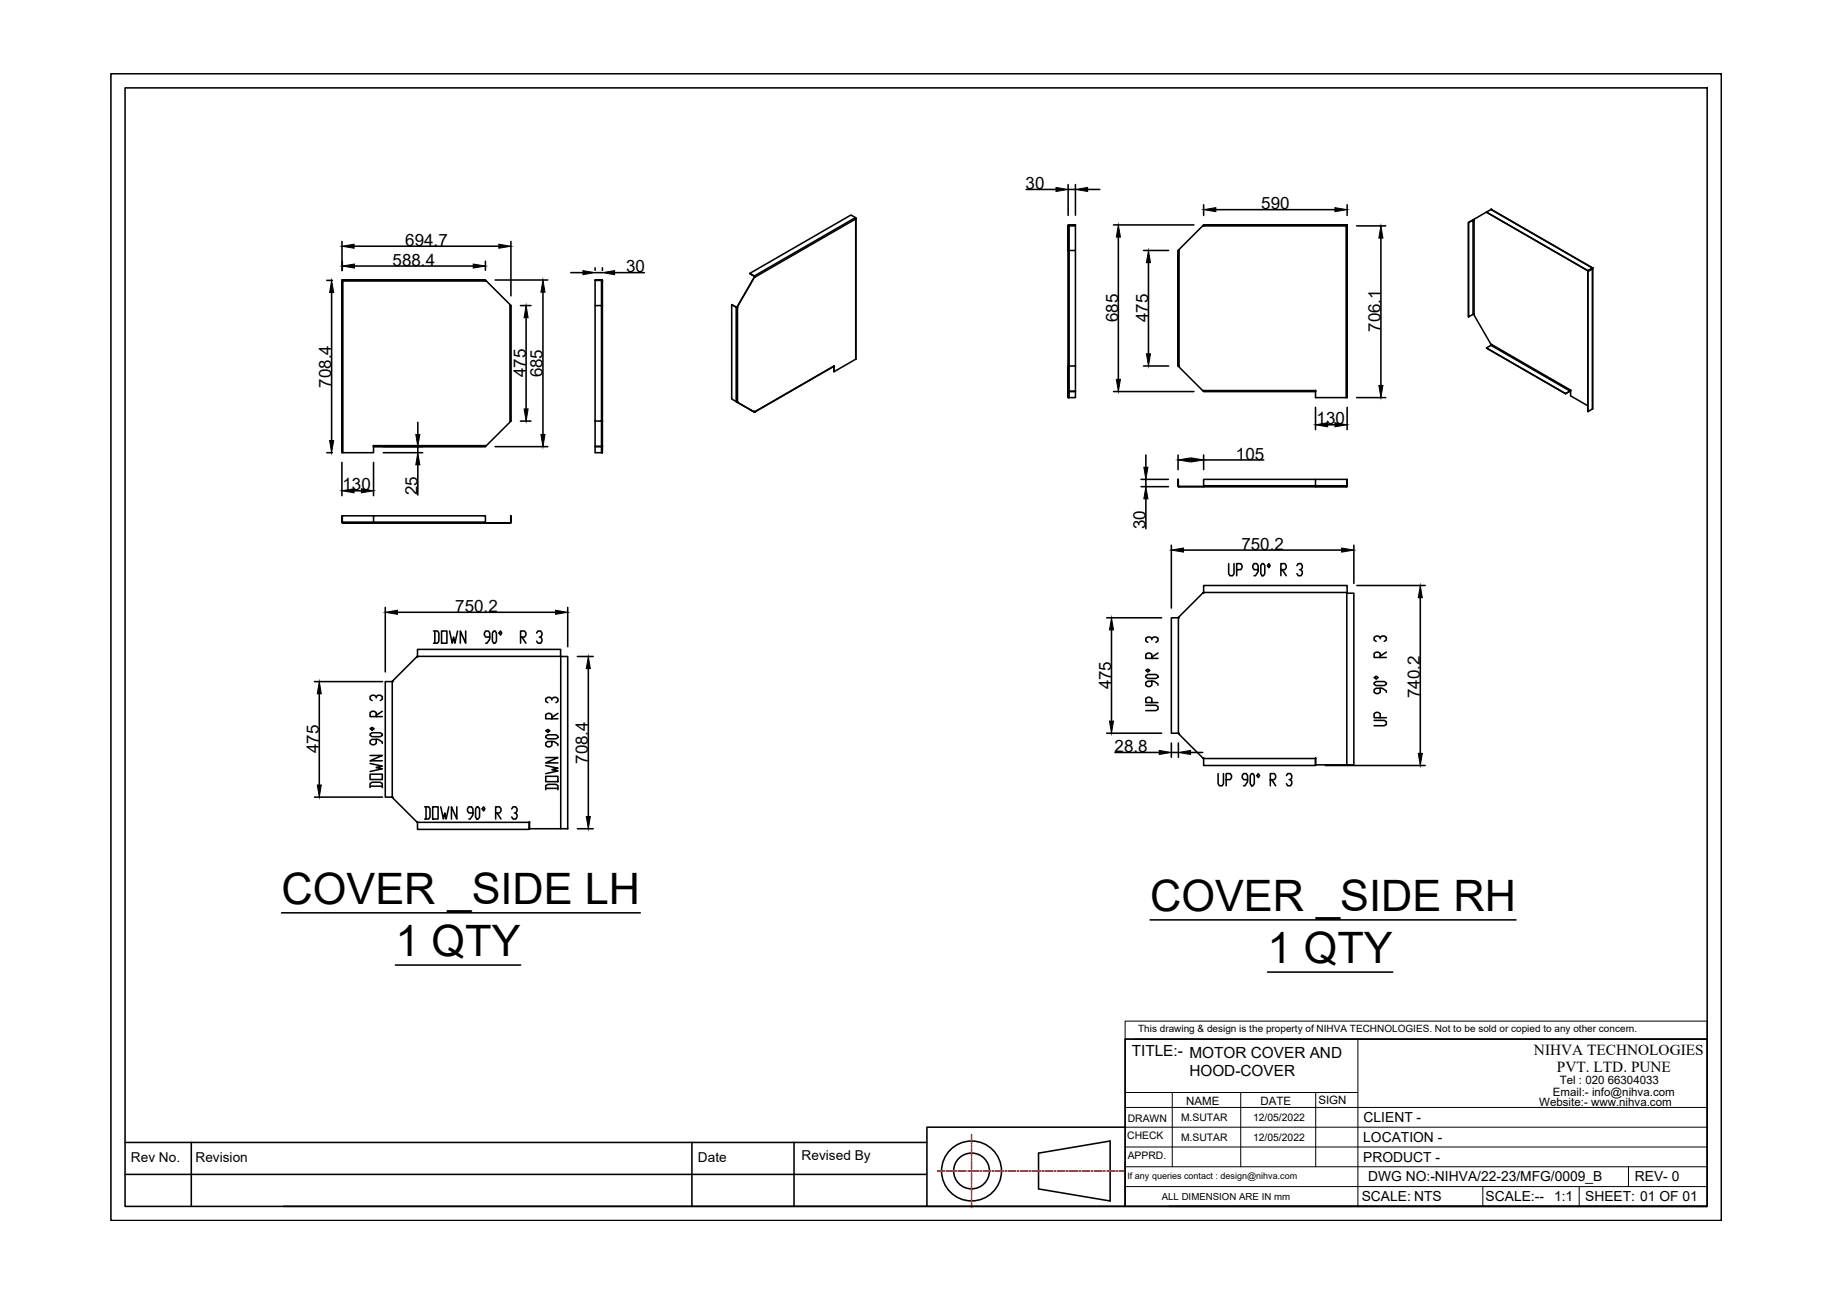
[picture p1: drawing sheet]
<svg xmlns="http://www.w3.org/2000/svg" width="297mm" height="210mm" viewBox="0 0 297 210" stroke-linecap="round" stroke-linejoin="round" font-family="sans-serif">
<!-- layer: 0 -->
<g fill="none" stroke="#000" stroke-width=".25">
<path d="M18 12h261.4v186.1h-261.4zM20.3 14.3h256.8v181.5h-256.8zM55.5 39.2v4.7M57.5 40h23.5M82.9 39.2v8.8M138.9 35.3l-.8-.4-16.4 9.5M138.9 35.3h.1M138.9 35.4v.1v-.2l-16.5 9.5M138.9 35.5v22.8M166.6 30.8h4.8M173.4 36.7h.1v4h-.1v18.7h.1v5.1M173.4 36.5v4.1z"/>
<path d="M173.4 30v5M173.4 30.8h1.2M173.5 36.5l-.1 .2M173.5 36.5l1.1 .1zM173.5 36.7h1.1v4M174.6 30v4.9M176.5 30.8h2M180.7 36.5h13.1M181.5 38.5v23.1M195.4 36.5l23.3 .1zM195.4 36.7h23.1v27.8h.1M195.4 36.7l-.1-.2-4.1 4.1 .2 .1"/>
<path d="M195.4 33.2v1.8M195.4 36.6v.1M197.3 34h19.4M218.5 36.7h.1M218.6 36.7l.1 27.8zM218.7 33.2v1.8M218.7 36.6v.1M220.2 36.7h4.7M224.1 38.7v23.9M238.3 36.1l.1 15.3M238.4 36.1l.7-.4v15.3l-.7 .4zM239.2 35.7h-.1"/>
<path d="M239.3 35.7h-.2l-.7 .4M241.3 34.4l.7-.4 16.5 9.5-.8 .4zM242.1 34h.1M242.1 34l16.5 9.5M53 45.5h1M53.8 47.5v24M55.5 45.5v28zM55.5 45.5l.1 .1v27.9h-.1M55.6 45.5h23.2zM55.6 45.5v.1h23.2v-.1M55.6 45.5v.1l-.1-.1M55.6 42.4v1.5"/>
<path d="M57.5 43.2h19.3M78.8 45.6v-.1l4.1 4.1h-.1M78.8 42.4v1.5M80.4 45.5h8.5M82.9 49.6v18.8zM82.9 49.6h-.1v18.8h.1M84.5 49.6h1.7M85.4 51.6v14.8M88.1 47.4v23.1M92.6 44.3h2M96.6 49.6h1v18.8h-1zM96.6 49.6v-4.1h1v4.1h.2v18.8"/>
<path d="M96.6 45.5h1zM96.6 43.5v.4M96.6 44.3h1.2M97.6 45.5l.2 .1M97.6 45.5l.1 .1M97.7 45.5l.1 4.1zM97.7 45.6l-.1-.1 .2 .1M97.7 49.6v18.8M97.7 45.6h.1M97.8 43.5v.4M97.8 49.6h.1M99.8 44.3h4.8"/>
<path d="M118.8 49.5l.7 .4v15.3l-.7-.4zM118.8 49.5l.7 .4M119.5 49.9h.1M119.7 49.9h.1M122.4 44.8l.1 .1M122.4 44.8l-.7-.4 .7 .4M122.4 44.8h.1M122.5 44.9l-2.9 5h.1M122.5 44.9h.1M122.5 44.9v.1M122.5 44.9v.1l16.4-9.5v22.8l-3.5 2v-.9l-12.9 7.4v.1l-2.9-1.6 .1-.1v-15.3h-.1zM135.3 59.5l-12.8 7.3"/>
<path d="M135.4 59.4l-.1 .1M135.4 59.5h.1M135.4 59.5v.8M173.4 40.6v.1M173.4 59.4h.1M173.4 40.6v18.8M173.5 40.7h1.1v18.7h-1.1zM174.6 59.4v4.1M185.6 59.4h4.1M185.6 40.7h4.1M186.4 42.6v14.8M191.2 40.7l.1 18.7z"/>
<path d="M191.3 40.7h.1v18.7h-.1M191.4 59.4h-.2l4.1 4.1 .1-.1M239.1 51h.2M239.2 51l2.9 5M241.3 56.5l.7-.4 12.8 7.4-.7 .4zM241.3 56.5l12.8 7.4M242.1 56v-.1l12.8 7.4v1l2.8 1.6M242.1 55.9l-.1 .2M257.7 44v.1M257.7 44.1l.8-.5v22.8l-.8 .4zM258.4 43.6h.1M258.5 43.5l.1 .1"/>
<path d="M258.5 43.5l.1 .1zM258.5 43.5l-.8 .5-16.4-9.6-2.1 1.2 .1 .1v15.4l-.1-.1M258.5 43.6l-.8 .4v22.8M258.5 43.6h.1M258.5 43.6v22.8M258.6 43.6h.1M53 73.5h1M55.5 75.1v5.4M57.5 79.7h1.2M60.6 72.5h18.2zM60.6 72.5v-.2h18.2v.2M60.6 72.3v1.2h-5"/>
<path d="M60.6 75.1v5.4M62.2 72.5h6.4M62.2 73.5h6.4M67.8 68.6v1.9M67.8 72.5v1M67.8 75.5v4.9M80.4 72.5h8.5M82.8 68.4h.1l-4.1 4.1v-.2M84.5 68.4h1.7M96.6 72.5h1zM96.6 72.5v1h1v-1M96.6 68.4v4.1"/>
<path d="M97.6 73.5h.2v-1l-.1 1M97.7 68.4l.1 4.1zM97.7 72.5h.1M97.7 72.3h.1M97.8 68.4h-.2v4.1l.2-.2-.2 .2M97.8 68.4h.1M97.8 72.5h.1M119.5 65.2h.2M119.6 65.2l2.9 1.7M119.6 65.2v.1M119.6 65.2h.1M119.7 65.2h.1"/>
<path d="M121.7 66.5l.7 .4M122.4 66.9h.1M122.5 66.8h.1M173.4 63.5v-4.1v4.1M173.4 63.5h.1M173.4 63.5v.1M173.4 63.4h.1M173.4 63.4l.1 .1 1.1 .1h-1.1zM173.4 64.5v-.9v.9h.1M174.6 63.6v.9h-1.1M180.7 63.6h13.1M185.2 79h4.5"/>
<path d="M185.2 77.8h4.4M186 73.9v2M186 77.8v1.2M191.2 77.8l.1 1.1zM191.2 73.9v2.3M191.2 78.9l.2 .1-.1-.1M191.4 79h.1M193.2 74.7h.2M195.3 79h.1M195.4 63.5l18.1 .1zM195.4 78.9h18.1v-1.1h-18.1v1.2M195.4 73.9v2.3"/>
<path d="M195.4 79h18.1M195.4 74.7h9.7M213.5 63.4h-18.1v.1M213.5 63.4v1.1h5M213.5 79h5zM213.5 79h-22.3h4.2M213.5 63.4v.1M213.5 66.1v3.6M213.5 77.8h5.1M213.6 79h.1M215.5 69h1.2M218.6 78.9l-.1 .1h.2h-.2z"/>
<path d="M218.6 78.9v-1.1l.1 1.1M218.7 66.1v3.6M218.7 78.9v.1M218.7 78.9h-5.2v.1M220.2 64.5h4.7M254.9 63.3l-.1 .2-.7 .4M254.9 63.4l-.1 .1M254.9 63.3h.1M254.9 63.4v.1M55.5 84.8l.1 .1M55.5 83.7v1.1zM55.5 84.8h.1"/>
<path d="M55.6 84.9v-.1v.1M60.6 83.7h18.2v1.1h-18.2zM60.6 83.7h-5v1.1h5v.1M62.5 98.6v10.5M64.5 99.4h25.7M78.8 84.9h-23.2h5M78.8 84.8v.1h-18.2M78.8 84.9h4.1zM82.8 84.9h.1M82.9 83.7v1.1zM82.9 84.8l-.1 .1M92.1 98.6v6.4"/>
<path d="M186 81v4.8M190.1 88.5v10.2M192.1 89.3h25.7M195.4 96.2h23.3M199.4 91.5v1.6l.2 .4h.5l.2-.4v-1.6M200.7 92.5h.7l.2-.4v-.3l-.2-.3h-.7v2M204.2 92.5h-.6l-.3-.4v-.3l.3-.3h.4l.2 .3v1l-.4 .7h-.2M204.9 91.5h.2l.2 .3v1.3l-.2 .4h-.2l-.3-.4v-1.3zM206 91.5l.2 .3-.2 .3-.3-.3zM207.9 92.5h.7l.2-.4v-.3l-.2-.3h-.7v2M208.1 92.5l.7 1M210.5 91.8l.2-.3h.5l.2 .3v.3l-.2 .4h-.3"/>
<path d="M211.2 92.5l.2 .3v.3l-.2 .4h-.5l-.2-.4M218.6 96.3v27.9M219.8 88.5v6.2M220.2 95h11.1M230.5 97v25.3M51 110.6h11.1M51.8 112.6v14.8M60.1 119.2l.3-.3h1.3l.4 .3v.2l-.4 .2h-1.3l-.3-.2zM60.1 118.3l.3-.2 .3 .2-.3 .2zM61.1 116.3v-.6l-.4-.2h-.3l-.3 .2v.6h2M61.1 113.3v-.2l-.4-.2h-.3l-.3 .2v.4l.3 .2M61.1 113.1l.3-.2h.3l.4 .2v.4l-.4 .2"/>
<path d="M62.1 115.5l-1 .6M62.5 110.6h1.3h-.2l4.2-4.1v.2v-1.3h23.2v1.2h1.1v27.9h-6.2v-1.1v1.2h-18.1v-1.2v.1l-4.2-4.1h.2h-1.3zM63.7 110.6v18.8M67.8 106.6h23.2M70.4 102.4h.6l.2 .4v1.3l-.2 .3h-.6M70.6 102.4v2M71.7 102.4h.8v2h-.8zM73 102.4l.4 2 .2-1 .2 1 .5-2M75.6 102.4v2l-.9-2v2M79.5 103.4h-.7l-.2-.3v-.3l.2-.4h.5l.2 .4v1l-.4 .6h-.3M80.1 102.4h.3l.2 .4v1.3l-.2 .3h-.3l-.2-.3v-1.3zM81.2 102.4l.2 .4-.2 .3-.2-.3z"/>
<path d="M84.5 103.4h.6l.3-.3v-.3l-.3-.4h-.6v2M84.7 103.4l.7 1M87.1 102.8l.2-.4h.5l.2 .4v.3l-.2 .3h-.3M87.8 103.4l.2 .4v.3l-.2 .3h-.5l-.2-.3M88.6 119.5l.3-.2h1.3l.4 .2v.2l-.4 .2h-1.3l-.3-.2zM88.6 118.6l.3-.2 .3 .2-.3 .3zM89.6 116.7v-.7l-.4-.2h-.3l-.3 .2v.7h2M89.6 113.6v-.2l-.4-.2h-.3l-.3 .2v.5l.3 .2M89.6 113.4l.3-.2h.3l.4 .2v.5l-.4 .2M90.6 115.8l-1 .7M91 106.6v27.9M93.7 106.6h2.6"/>
<path d="M95.5 108.5v24.1M179.6 119h9M179.6 100.3h9M180.4 102.3v14.8M186 114.5h1.6l.4 .2v.4l-.4 .3h-1.6M186 109.7l.3-.2h1.3l.4 .2v.2l-.4 .2h-1.3l-.3-.2zM186 108.8l.3-.2 .3 .2-.3 .3zM187 114.1v-.7l-.4-.2h-.3l-.3 .2v.7h2M187 110.6v.6l-.4 .3h-.3l-.3-.3v-.4l.3-.2h1l.7 .4v.2M187 106.9v-.7l-.4-.2h-.3l-.3 .2v.7h2M187 103.8v-.2l-.4-.2h-.3l-.3 .2v.5l.3 .2M187 103.6l.3-.2h.3l.4 .2v.5l-.4 .2"/>
<path d="M188 106l-1 .7M190.1 100.3h1.3h-.2l4.1-4.1 .1 .1v-1.3h23.3v1.3h1.1v27.9h-6.3v-1.2v1.3h-18.1v-1.3l-.1 .2-4.1-4.1 .2-.1h-1.3zM191.3 100.3v18.7M223 116.9h1.7l.3 .3v.4l-.3 .2h-1.7M223 110.9l.4-.3h1.3l.3 .3v.2l-.3 .2h-1.3l-.4-.2zM223 110l.4-.2 .3 .2-.3 .2zM224 116.5v-.6l-.3-.3h-.3l-.4 .3v.6h2M224 111.7v.7l-.3 .2h-.3l-.4-.2v-.4l.4-.3h1l.6 .5v.2M224 106.7v-.6l-.3-.2h-.3l-.4 .2v.6h2M224 103.7v-.2l-.3-.2h-.3l-.4 .2v.4l.4 .2M224 103.5l.4-.2h.3l.3 .2v.4l-.3 .2M225 105.9l-1 .6"/>
<path d="M51 129.4h11.1M60.1 127.9v-.7l.3-.2h1.3l.4 .2v.7M60.1 125.7h2v.8h-2zM60.1 123.9l2 .5-1 .2 1 .2-2 .4M60.1 122.6h2l-2 .9h2M60.1 127.6h2M61.1 120v.7l-.4 .2h-.3l-.3-.2v-.5l.3-.2h1l.7 .5v.2M67.8 133.5h18.1M68.9 131h.7l.2 .3v1.3l-.2 .4h-.7M69.2 131v2M70.2 131h.9v2h-.9zM71.5 131l.5 2 .2-1 .2 1 .4-2"/>
<path d="M74.1 131v2l-.8-2v2M76.8 132h-.7l-.2-.4v-.3l.2-.3h.4l.3 .3v1l-.5 .7h-.2M77.4 131h.2l.2 .3v1.3l-.2 .4h-.2l-.2-.4v-1.3zM78.5 131l.2 .3-.2 .3-.2-.3zM80.5 132h.6l.2-.4v-.3l-.2-.3h-.6v2M80.7 132l.6 1M83.1 131.3l.2-.3h.4l.2 .3v.3l-.2 .4h-.2M83.7 132l.2 .3v.3l-.2 .4h-.4l-.2-.4M88.6 128.2v-.7l.3-.2h1.3l.4 .2v.7M88.6 126h2v.9h-2zM88.6 124.3l2 .4-1 .2 1 .3-2 .4M88.6 123h2l-2 .8h2"/>
<path d="M88.6 128h2M89.6 120.4v.6l-.4 .2h-.3l-.3-.2v-.4l.3-.2h1l.7 .4v.2M93.7 134.5h2.6M181 122.2h7.2M190.1 120.6v2.3M190.1 122.2h1.2M191.3 120.6v2.3M193.2 122.2h2M195.4 123.1h18.1M197.7 125.6v1.6l.2 .4h.5l.2-.4v-1.6M199 126.6h.7l.2-.4v-.3l-.2-.3h-.7v2M202.5 126.6h-.6l-.3-.4v-.3l.3-.3h.4l.2 .3v1l-.4 .7h-.2"/>
<path d="M203.2 125.6h.2l.2 .3v1.3l-.2 .4h-.2l-.3-.4v-1.3zM204.2 125.6l.3 .3-.3 .3-.2-.3zM206.2 126.6h.7l.2-.4v-.3l-.2-.3h-.7v2M206.4 126.6l.7 1M208.8 125.9l.2-.3h.5l.2 .3v.3l-.2 .4h-.3M209.5 126.6l.2 .3v.3l-.2 .4h-.5l-.2-.4M215.1 124.3h16.2M45.7 148.2h58.2M64.2 156.7h20.3M186.7 149.3h59.4M205.8 157.8h20.3M182.6 168.7h94.5v27.1h-94.5z"/>
<path d="M20.3 190.6h130.2M20.3 185.5h130.2M31.1 185.5v10.3M112.3 185.5v10.3M128.9 185.5v10.3M150.5 195.8h32.1M168.6 187.2l11.6-2v9.8l-11.6-2zM182.6 183h-32.1v12.8h-104.5M189.8 195.8h87.3"/>
<circle cx="157.7" cy="190.1" r="4.9"/>
<circle cx="157.7" cy="190.1" r="2.91"/>
</g>
<g fill="#000" stroke="#000" stroke-width=".16">
<path d="M55.5 40l2-.4v.7zM81 39.6l1.9 .4-1.9 .3zM171.4 30.4l2 .4-2 .3zM174.6 30.8l1.9-.4v.7zM181.5 36.5l.4 2h-.7zM195.4 34l1.9-.3v.7zM216.7 33.7l2 .3-2 .4zM224.1 36.7l.4 2h-.7zM53.8 45.5l.4 2h-.7zM55.6 43.2l1.9-.3v.6zM76.8 42.9l2 .3-2 .3zM85.4 49.6l.3 2h-.6z"/>
<path d="M88.1 45.5l.4 1.9h-.7zM94.6 43.9l2 .4-2 .3zM97.8 44.3l2-.4v.7zM186.1 57.4h.6l-.3 2zM186.4 40.7l.3 1.9h-.6zM53.5 71.5h.7l-.4 2zM55.5 79.7l2-.4v.7zM58.7 79.3l1.9 .4-1.9 .3zM67.5 70.5h.6l-.3 2zM67.8 73.5l.3 2h-.6zM85.1 66.4h.6l-.3 2zM87.8 70.5h.7l-.4 2z"/>
<path d="M181.2 61.6h.7l-.4 2zM185.7 75.9h.6l-.3 1.9zM191.2 74.7l2-.4v.7zM193.4 74.3l2 .4-2 .3zM213.5 69l2-.4v.7zM216.7 68.6l2 .4-2 .3zM223.8 62.6h.7l-.4 1.9zM62.5 99.4l2-.3v.6zM90.2 99.1l1.9 .3-1.9 .3zM186 79l.3 2h-.6zM190.1 89.3l2-.3v.6zM217.8 89l2 .3-2 .3z"/>
<path d="M230.5 95l.4 2h-.7zM51.8 110.6l.4 2h-.7zM95.5 106.6l.3 1.9h-.6zM180.1 117.1h.6l-.3 1.9zM180.4 100.3l.3 2h-.6zM51.5 127.4h.7l-.4 2zM95.2 132.6h.6l-.3 1.9zM188.2 121.8l1.9 .4-1.9 .3zM191.3 122.2l1.9-.4v.7zM230.2 122.3h.7l-.4 2z"/>
</g>
<g fill="none" stroke="#000" stroke-width=".16">
<path d="M182.6 165.8h94.5v2.9h-94.5zM182.6 179.8h94.5M182.6 168.7v27.1M182.6 177.4h37.8M184.2 168.7h92.9M190.3 177.4v12M201.4 177.4v12M213.6 177.4v12M220.4 168.7v27.1M182.6 189.4h94.5M182.6 186.2h94.5M182.6 183h94.5"/>
<path d="M182.6 192.6h94.5M240.7 192.6v3.2M256.3 192.6v3.2M264.3 189.4v3.2"/>
</g>
<g fill="none" stroke="#f00" stroke-width=".25">
<path d="M152.2 190.1h.6M153.1 190.1h.2M153.6 190.1h1.2M155.1 190.1h.2M155.6 190.1h1.2M157.1 190.1h.2M157.6 190.1h1.2M157.7 184.2v1.5M157.7 186v.2M157.7 186.5v1.2M157.7 188v.2M157.7 188.5v1.2"/>
<path d="M157.7 190v.2M157.7 190.5v1.2M157.7 192v.2M157.7 192.5v1.2M157.7 194v.2M157.7 194.5v1.5M159.1 190.1h.2M159.6 190.1h1.2M161.1 190.1h.2M161.6 190.1h1.3M163.1 190.1h.3M163.6 190.1h1.3"/>
<path d="M165.1 190.1h.3M165.6 190.1h1.3M167.1 190.1h.3M167.6 190.1h1.3M169.1 190.1h.3M169.6 190.1h1.3M171.1 190.1h.3M171.6 190.1h1.3M173.1 190.1h.3M173.6 190.1h1.3M175.1 190.1h.3M175.6 190.1h1.3"/>
<path d="M177.1 190.1h.3M177.6 190.1h1.3M179.1 190.1h.3M179.7 190.1h1.2M181.2 190.1h.2M181.7 190.1h.6"/>
</g>
<g font-size="7">
<text x="45.7" y="146.7">COVER _SIDE LH</text>
<text x="186.7" y="147.8">COVER _SIDE RH</text>
<text x="64.2" y="155.2">1 QTY</text>
<text x="205.8" y="156.3">1 QTY</text>
</g>
<g font-size="2.8">
<text x="166.5" y="30.7">30</text>
<text x="204.7" y="34">590</text>
<text x="65.8" y="39.9">694.7</text>
<text x="63.7" y="43.1">588.4</text>
<text x="101.6" y="44.2">30</text>
<text x="181.5" y="52.3" transform="rotate(-90 181.5 52.3)">685</text>
<text x="186.4" y="52.3" transform="rotate(-90 186.4 52.3)">475</text>
<text x="224.1" y="53.9" transform="rotate(-90 224.1 53.9)">706.1</text>
<text x="53.8" y="62.9" transform="rotate(-90 53.8 62.9)">708.4</text>
<text x="85.3" y="61.2" transform="rotate(-90 85.3 61.2)">475</text>
<text x="88.1" y="61.3" transform="rotate(-90 88.1 61.3)">685</text>
<text x="213.7" y="68.9">130</text>
<text x="200.6" y="74.6">105</text>
<text x="55.6" y="79.6">130</text>
<text x="67.8" y="80.4" transform="rotate(-90 67.8 80.4)">25</text>
<text x="185.9" y="85.9" transform="rotate(-90 185.9 85.9)">30</text>
<text x="201.5" y="89.2">750.2</text>
<text x="73.9" y="99.3">750.2</text>
<text x="180.4" y="111.9" transform="rotate(-90 180.4 111.9)">475</text>
<text x="230.5" y="113.4" transform="rotate(-90 230.5 113.4)">740.2</text>
<text x="51.8" y="122.3" transform="rotate(-90 51.8 122.3)">475</text>
<text x="95.4" y="124" transform="rotate(-90 95.4 124)">708.4</text>
<text x="180.9" y="122.1">28.8</text>
</g>
<g font-size="2.5">
<text x="183.7" y="171.4">TITLE:- MOTOR COVER AND</text>
<text x="249" y="171.3">NIHVA TECHNOLOGIES</text>
<text x="193.1" y="174.7">HOOD-COVER</text>
<text x="252.7" y="174.1">PVT. LTD. PUNE</text>
</g>
<g font-size="2.2">
<text x="221.3" y="185.4">LOCATION -</text>
<text x="221.3" y="182.2">CLIENT -</text>
<text x="21.3" y="188.6">Rev No.</text>
<text x="31.7" y="188.6">Revision</text>
<text x="113.3" y="188.6">Date</text>
<text x="130.1" y="188.3">Revised By</text>
<text x="221.3" y="188.6">PRODUCT -</text>
<text x="222.1" y="191.8">DWG NO:-NIHVA/22-23/MFG/0009_B</text>
<text x="265.4" y="191.8">REV- 0</text>
<text x="221" y="195">SCALE: NTS</text>
<text x="241.1" y="195">SCALE:--</text>
<text x="252.2" y="195">1:1</text>
<text x="257.3" y="195">SHEET: 01 OF 01</text>
</g>
<g font-size="1.9">
<text x="192.5" y="179.3">NAME</text>
<text x="204.6" y="179.4">DATE</text>
<text x="214" y="179.2">SIGN</text>
<text x="249.8" y="179.6">Website:- www.nihva.com</text>
<text x="252.1" y="177.8">Email:- info@nihva.com</text>
<text x="253.2" y="176">Tel : 020 66304033</text>
</g>
<g font-size="1.7">
<text x="183" y="184.9">CHECK</text>
<text x="183" y="182.1">DRAWN</text>
<text x="191.7" y="185.2">M.SUTAR</text>
<text x="191.7" y="182">M.SUTAR</text>
<text x="203.4" y="182">12/05/2022</text>
<text x="203.4" y="185.2">12/05/2022</text>
<text x="183" y="188.1">APPRD.</text>
</g>
<g font-size="1.6">
<text x="184.7" y="167.6">This drawing &amp; design is the property of NIHVA TECHNOLOGIES. Not to be sold or copied to any other concern.</text>
<text x="188.6" y="194.8">ALL DIMENSION ARE IN mm</text>
</g>
<text font-size="1.5" x="183" y="191.4">If any queries contact : design@nihva.com</text>
</svg>
